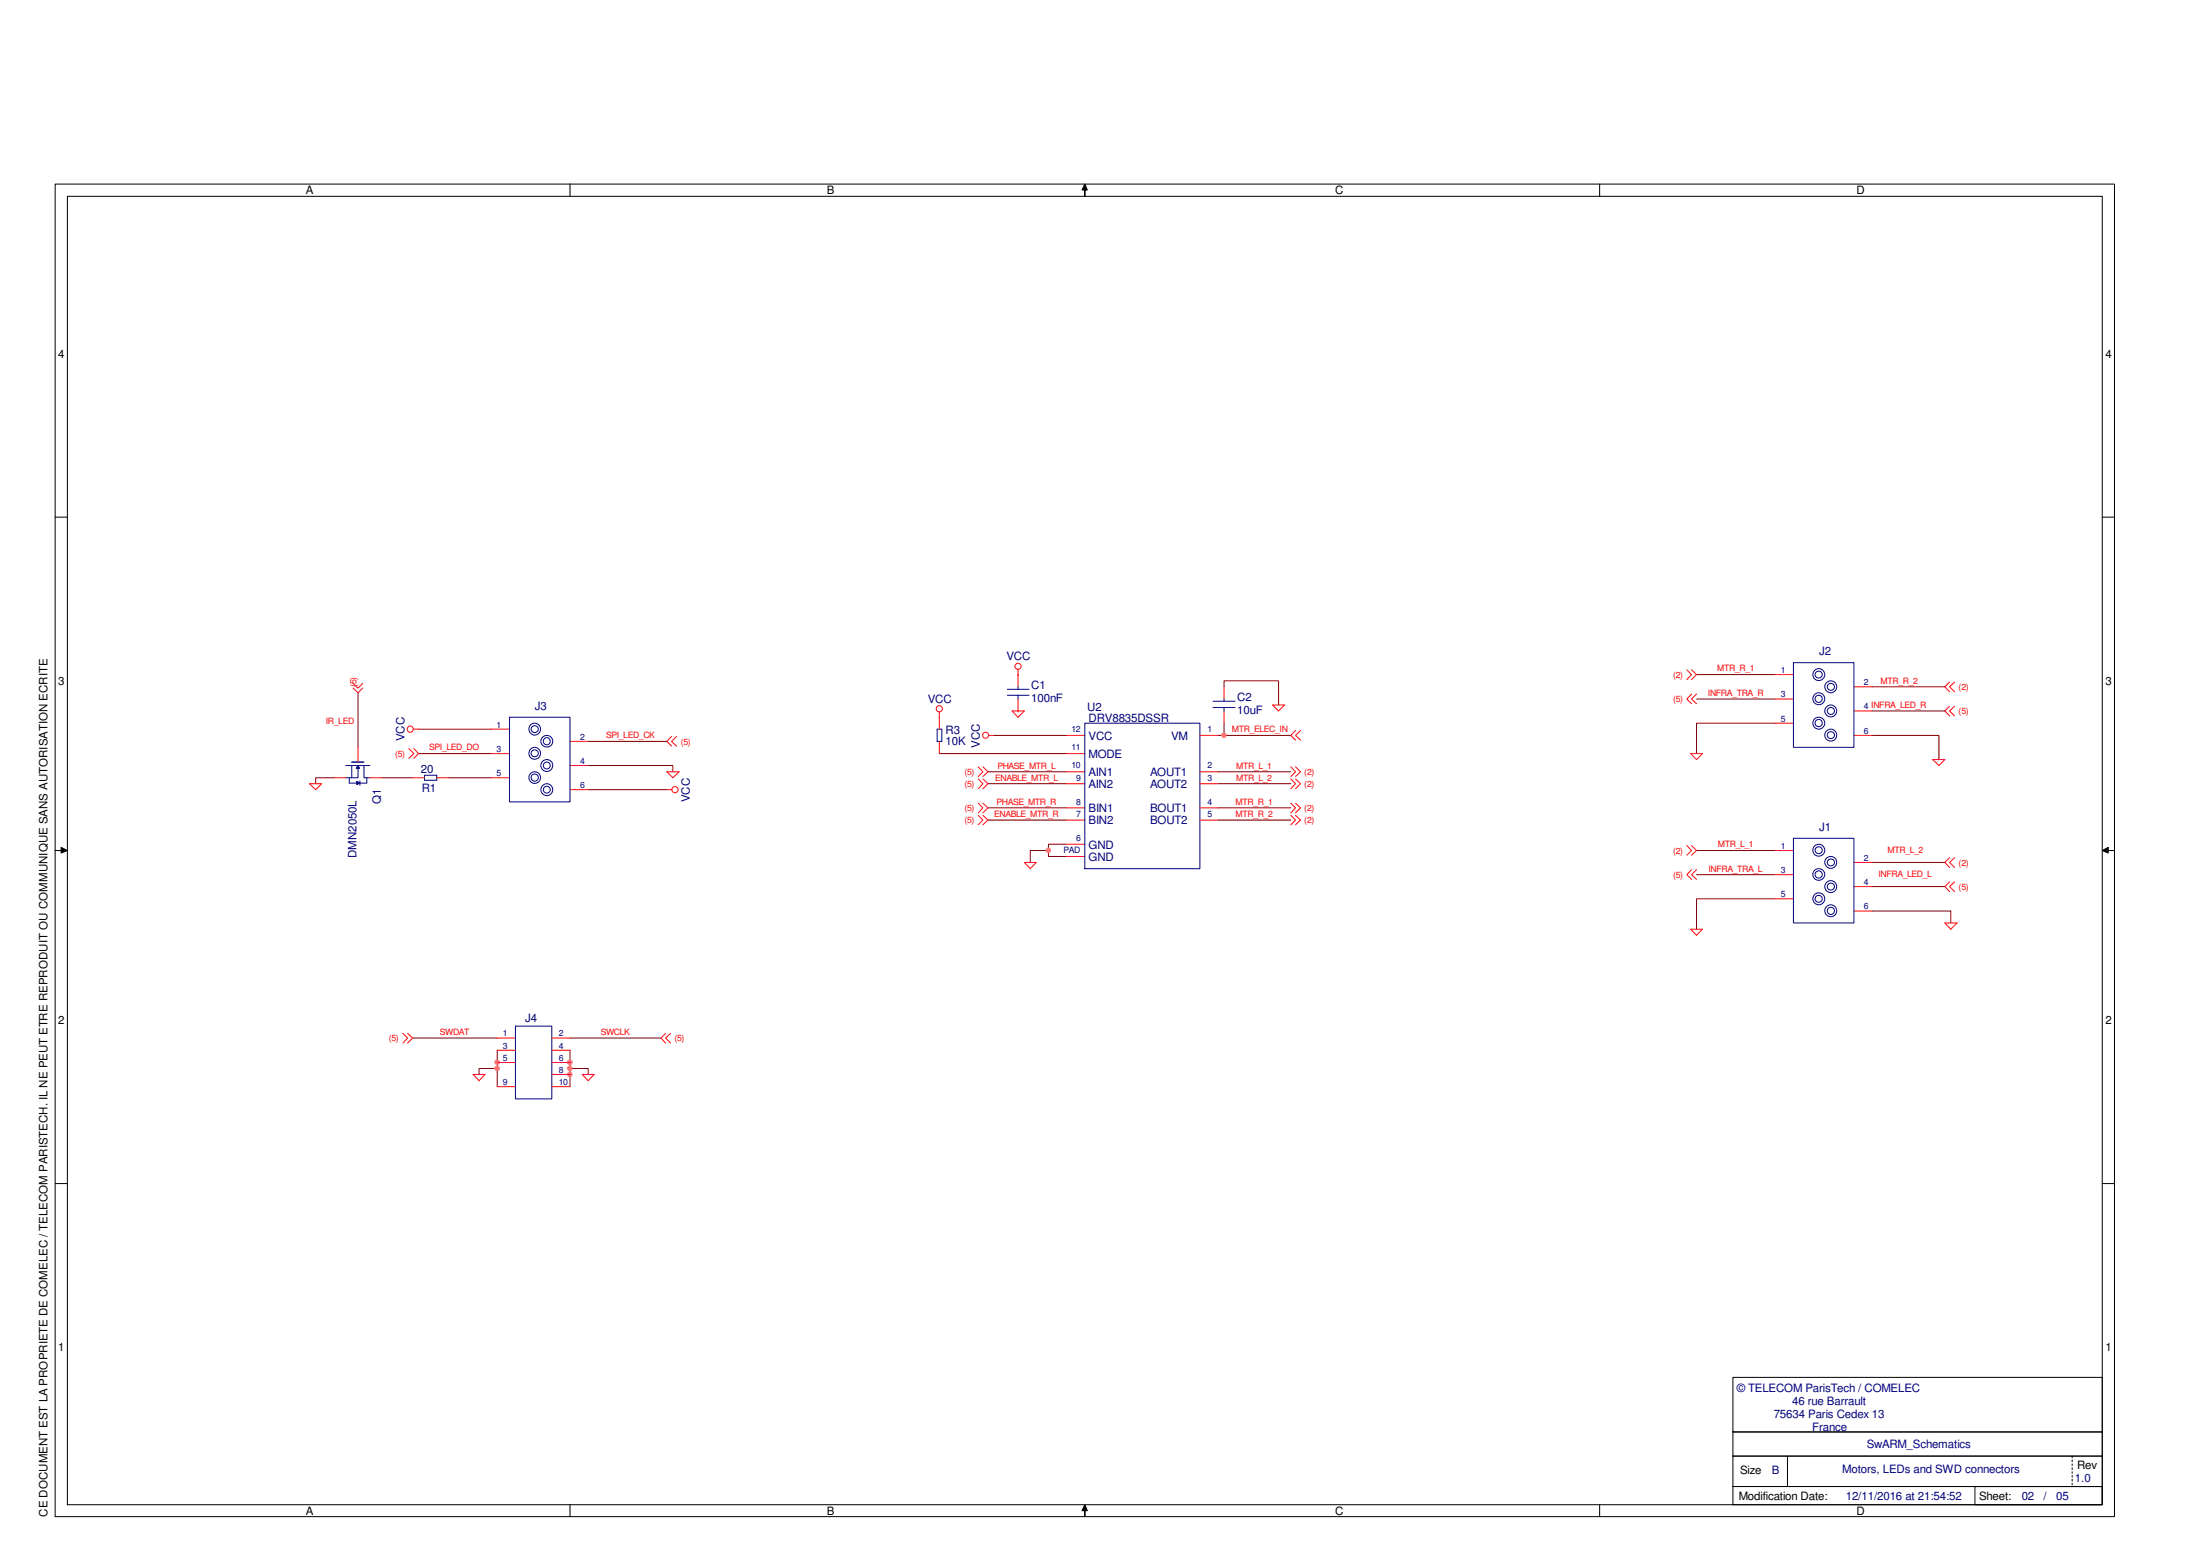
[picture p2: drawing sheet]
<svg xmlns="http://www.w3.org/2000/svg" width="297mm" height="210mm" viewBox="0 0 297 210" stroke-linecap="round" stroke-linejoin="round" font-family="sans-serif">
<path d="M134.2 99.3h9.8M239.7 97.6h-10.6v4.1M252.8 99.3h9v3.2M252.8 96h9.8M252.8 92.7h9.8M141.6 114.8h-2.5v1.6M144 114h-2.4v1.6h2.4M252.8 116.4h9.8M252.8 119.7h9.8M239.7 121.3h-10.6v4.1M252.8 123h10.6v1.6" fill="none" stroke="#800000" stroke-width=".14"/>
<circle cx="141.5" cy="114.8" r=".32" fill="#f0f"/>
<circle cx="141.5" cy="114.8" r=".32" fill="none" stroke="#f0f" stroke-width=".14"/>
<g fill="none" stroke="#800000" stroke-width=".14">
<path d="M56.5 98.4h9.8M126.8 96.8h.1M137.5 96h.1M137.5 91.1h.1M164.5 99.3h9.8M165.3 97.6v1.7M229.1 91.1h10.6M56.5 101.7h9.8M79.4 100.1h10.6M126.8 101.7h17.2M133.4 104.2h10.6M133.4 105.8h10.6"/>
<path d="M133.4 109.1h10.6M133.4 110.7h10.6M164.5 104.2h9.8M164.5 105.8h9.8M164.5 109.1h9.8M164.5 110.7h9.8M229.1 114.8h10.6"/>
</g>
<circle cx="165.3" cy="99.2" r=".31" fill="#f0f"/>
<circle cx="165.3" cy="99.2" r=".31" fill="none" stroke="#f0f" stroke-width=".14"/>
<path d="M165.3 92.7v-.8h7.3v3.3M229.1 94.4h10.6M229.1 118.1h10.6M77 141.8v4.9M77 145h.1" fill="none" stroke="#800000" stroke-width=".14"/>
<circle cx="76.9" cy="145" r=".31" fill="#f0f"/>
<circle cx="76.9" cy="145" r=".31" fill="none" stroke="#f0f" stroke-width=".14"/>
<path d="M77 143.4h.1" fill="none" stroke="#800000" stroke-width=".14"/>
<circle cx="76.9" cy="143.4" r=".32" fill="#f0f"/>
<circle cx="76.9" cy="143.4" r=".32" fill="none" stroke="#f0f" stroke-width=".14"/>
<path d="M77 144.2h2.4v.8" fill="none" stroke="#800000" stroke-width=".14"/>
<circle cx="76.9" cy="144.2" r=".32" fill="#f0f"/>
<circle cx="76.9" cy="144.2" r=".32" fill="none" stroke="#f0f" stroke-width=".14"/>
<path d="M67.1 141.8v4.9M67.1 143.4h.1" fill="none" stroke="#800000" stroke-width=".14"/>
<circle cx="67.1" cy="143.4" r=".31" fill="#f0f"/>
<circle cx="67.1" cy="143.4" r=".31" fill="none" stroke="#f0f" stroke-width=".14"/>
<path d="M67.1 144.2h-2.4v.8" fill="none" stroke="#800000" stroke-width=".14"/>
<circle cx="67.1" cy="144.2" r=".31" fill="#f0f"/>
<circle cx="67.1" cy="144.2" r=".31" fill="none" stroke="#f0f" stroke-width=".14"/>
<path d="M48.3 93.5v7.4M45.1 105h-2.5v.8M51.6 105h4.1M60.6 105h5.7M79.4 103.3h11.4v.9M79.4 106.6h10.6M55.7 140.1h11.4M77 140.1h12.2" fill="none" stroke="#800000" stroke-width=".14"/>
<g fill="none" stroke="#000" stroke-width=".14">
<path d="M7.4 24.8h278.1v179.9h-278.1zM9.1 26.5h274.7v176.6h-274.7zM77 24.8v1.7M146.5 24.8l.3 .9h-.3v.8v-.8h-.4zM216 24.8v1.7M7.4 69.8h1.7M283.8 69.8h1.7M7.4 114.8h.9v-.4l.8 .4-.8 .3v-.3zM283.8 114.8l.8-.4v.4h.9h-.9v.3zM7.4 159.8h1.7M283.8 159.8h1.7M234 185.9h49.8v7.4h-49.8z"/>
<path d="M234 193.3h49.8v3.3h-49.8zM234 196.6h49.8v4.1h-49.8zM241.3 196.6v4.1M279.8 196.6v.2M279.8 197.1v.2M279.8 197.6v.2M279.8 198.1v.3M279.8 198.7v.2M279.8 199.2v.2M279.8 199.7v.2M77 203.1v1.6M146.5 203.1l.3 .8h-.3v.8v-.8h-.4z"/>
<path d="M216 203.1v1.6M234 200.7h49.8v2.4h-49.8zM266.7 200.7h17.1v2.4h-17.1zM279.8 200.2v.2"/>
</g>
<g fill="#000">
<path d="M146.5 24.8l.3 .9h-.3v.8v-.8h-.4z" fill-rule="evenodd"/>
<path d="M7.4 114.8h.9v-.4l.8 .4-.8 .3v-.3z" fill-rule="evenodd"/>
<path d="M283.8 114.8l.8-.4v.4h.9h-.9v.3z" fill-rule="evenodd"/>
<path d="M146.5 203.1l.3 .8h-.3v.8v-.8h-.4z" fill-rule="evenodd"/>
</g>
<g fill="none" stroke="#f00" stroke-width=".14">
<path d="M55.8 98.4h.7M66.3 98.4h2.5M90.7 99.4l-.7 .7 .7 .6M91.4 99.4l-.7 .7 .7 .6M126.8 96.1v.7M133.5 99.3h.7M136.6 96h1.7l-.8 .8zM137.5 90.4v2.3M137.5 94.4v1.6M144 99.3h2.5M162 99.3h2.5M165.3 92.7v1.7"/>
<path d="M165.3 96v1.6M171.8 95.2h1.6l-.8 .8zM174.9 98.6l-.6 .7 .6 .6M175.6 98.6l-.7 .7 .7 .6M227.7 90.4l.7 .7-.7 .6M228.4 90.4l.7 .7-.7 .6M228.4 93.7l-.7 .7 .7 .6M229.1 93.7l-.7 .7 .7 .6M239.7 91.1h2.4M239.7 94.4h2.4M239.7 97.6h2.4M250.3 92.7h2.5"/>
<path d="M250.3 96h2.5M250.3 99.3h2.5M263.2 92.1l-.6 .6 .6 .7M263.2 95.3l-.6 .7 .6 .6M263.9 92.1l-.7 .6 .7 .7M263.9 95.3l-.7 .7 .7 .6M55.2 101l.7 .7-.7 .7M55.9 101l.6 .7-.6 .7M66.3 101.7h2.5M66.3 105h2.5M77 100.1h2.4M77 103.3h2.4"/>
<path d="M77 106.6h2.4M132.1 103.5l.6 .7-.6 .6M132.1 105.2l.6 .6-.6 .7M132.1 108.4l.6 .7-.6 .6M132.1 110.1l.6 .6-.6 .6M132.7 103.5l.7 .7-.7 .6M132.7 105.2l.7 .6-.7 .7M132.7 108.4l.7 .7-.7 .6M132.7 110.1l.7 .6-.7 .6M138.3 116.4h1.6l-.8 .9zM144 101.7h2.5M144 114h2.5"/>
<path d="M144 115.6h2.5M144 104.2h2.5M144 105.8h2.5M144 109.1h2.5M144 110.7h2.5M162 104.2h2.5M162 105.8h2.5M162 109.1h2.5M162 110.7h2.5M174.3 103.5l.6 .7-.6 .6M174.3 105.2l.6 .6-.6 .7M174.3 108.4l.6 .7-.6 .6"/>
<path d="M174.3 110.1l.6 .6-.6 .6M174.9 103.5l.7 .7-.7 .6M174.9 105.2l.7 .6-.7 .7M174.9 108.4l.7 .7-.7 .6M174.9 110.1l.7 .6-.7 .6M227.7 114.1l.7 .7-.7 .6M228.3 101.7h1.6l-.8 .8zM228.4 114.1l.7 .7-.7 .6M228.4 117.4l-.7 .7 .7 .6M229.1 117.4l-.7 .7 .7 .6M239.7 114.8h2.4M239.7 118.1h2.4"/>
<path d="M250.3 116.4h2.5M250.3 119.7h2.5M260.9 102.5h1.7l-.8 .8zM263.2 115.8l-.6 .6 .6 .7M263.2 119l-.6 .7 .6 .7M263.9 115.8l-.7 .6 .7 .7M263.9 119l-.7 .7 .7 .7M228.3 125.4h1.6l-.8 .8zM239.7 121.3h2.4M250.3 123h2.5M262.6 124.6h1.6l-.8 .8zM63.9 145h1.6l-.8 .9z"/>
<path d="M67.1 140.1h2.5M67.1 141.8h2.5M67.1 143.4h2.5M67.1 146.7h2.5M74.5 140.1h2.5M74.5 141.8h2.5M74.5 143.4h2.5M74.5 146.7h2.5M74.5 145h2.5M78.6 145h1.6l-.8 .9z"/>
<circle cx="55.4" cy="98.4" r=".41"/>
<circle cx="126.8" cy="95.7" r=".42"/>
<circle cx="133.1" cy="99.2" r=".41"/>
<circle cx="137.5" cy="89.9" r=".41"/>
</g>
<g fill="none" stroke="#000080" stroke-width=".14">
<path d="M68.8 96.8h8.2v11.4h-8.2zM136 93h2.9M136 93.9h2.9M137.5 92.7v.3M137.5 93.9v.5M146.5 97.6h15.5v19.7h-15.5zM163.8 94.7h2.9M163.8 95.5h2.9M165.3 94.4v.3M165.3 95.5v.5M242.1 89.5h8.2v11.4h-8.2zM46.7 103.3h3.2"/>
<path d="M47.5 103.3v1.7h-.8M48.3 103.3v1.7h-.8M49.1 103.3v1.7h.8M242.1 113.2h8.2v11.4h-8.2zM69.6 138.5h4.9v9.8h-4.9z"/>
<circle cx="72.2" cy="98.4" r=".79"/>
<circle cx="72.2" cy="98.4" r=".48"/>
<circle cx="245.6" cy="97.6" r=".49"/>
<circle cx="245.6" cy="94.3" r=".48"/>
<circle cx="245.6" cy="91.1" r=".48"/>
<circle cx="245.6" cy="91.1" r=".81"/>
<circle cx="245.6" cy="94.3" r=".81"/>
<circle cx="245.6" cy="97.6" r=".81"/>
<circle cx="247.2" cy="99.2" r=".8"/>
<circle cx="247.2" cy="92.7" r=".8"/>
<circle cx="247.2" cy="96" r=".8"/>
<circle cx="247.2" cy="92.7" r=".48"/>
<circle cx="247.2" cy="96" r=".48"/>
<circle cx="247.2" cy="99.2" r=".48"/>
<circle cx="72.2" cy="101.7" r=".8"/>
<circle cx="72.2" cy="105" r=".79"/>
<circle cx="72.2" cy="105" r=".49"/>
<circle cx="72.2" cy="101.7" r=".48"/>
<circle cx="73.8" cy="100.1" r=".48"/>
<circle cx="73.8" cy="103.3" r=".46"/>
<circle cx="73.8" cy="106.6" r=".46"/>
<circle cx="73.8" cy="103.3" r=".8"/>
<circle cx="73.8" cy="106.6" r=".8"/>
<circle cx="73.8" cy="100.1" r=".79"/>
<circle cx="245.6" cy="118" r=".49"/>
<circle cx="245.6" cy="114.8" r=".48"/>
<circle cx="245.6" cy="114.8" r=".81"/>
<circle cx="245.6" cy="118.1" r=".8"/>
<circle cx="247.2" cy="119.7" r=".8"/>
<circle cx="247.2" cy="116.4" r=".8"/>
<circle cx="247.2" cy="119.7" r=".48"/>
<circle cx="247.2" cy="116.4" r=".48"/>
<circle cx="245.6" cy="121.3" r=".48"/>
<circle cx="245.6" cy="121.3" r=".81"/>
<circle cx="247.2" cy="122.9" r=".8"/>
<circle cx="247.2" cy="123" r=".49"/>
</g>
<path d="M47.5 102.9h1.6" fill="none" stroke="#000080" stroke-width=".2"/>
<path d="M48.3 103.4h.1l.2 .3h-.5z" fill="#000080"/>
<path d="M47.2 105v.7M48.3 103.4h.1l.2 .3h-.5z" fill="none" stroke="#000080" stroke-width=".14"/>
<path d="M45.1 105h1.6M48.3 100.9v1.9M49.9 105h1.7" fill="none" stroke="#f00" stroke-width=".14"/>
<path d="M48.2 105.5l.3 .2-.3 .2z" fill="#000080"/>
<path d="M126.5 98.4h.7v1.7h-.7zM47.2 105.7h1M48.2 105.5l.3 .2-.3 .2zM48.5 105.7h1M48.6 105.4v.6M49.5 105v.7M57.3 104.6h1.7v.7h-1.7z" fill="none" stroke="#000080" stroke-width=".14"/>
<g fill="none" stroke="#f00" stroke-width=".14">
<path d="M47.7 92.2l.6 .7 .7-.7M47.7 92.9l.6 .6 .7-.6M126.8 96.8v1.6M41.8 105.8h1.6l-.8 .8zM55.7 105h1.6M59 105h1.6M90 104.2h1.7l-.9 .8zM90 106.6h.7M126.8 100.1v1.6M54.4 139.5l.6 .6-.6 .7M55 139.5l.7 .6-.7 .7M89.9 139.5l-.7 .6 .7 .7"/>
<path d="M90.5 139.5l-.6 .6 .6 .7"/>
<circle cx="91.1" cy="106.6" r=".42"/>
</g>
<g font-size="1.6">
<text x="41.3" y="26.2">A</text>
<text x="111.6" y="26.2">B</text>
<text x="180.3" y="26.2">C</text>
<text x="250.7" y="26.2">D</text>
<text x="7.9" y="48.3">4</text>
<text x="284.3" y="48.3">4</text>
<text x="7.9" y="92.5">3</text>
<text x="284.3" y="92.5">3</text>
<text x="7.9" y="138.3">2</text>
<text x="284.3" y="138.3">2</text>
<text x="7.9" y="182.4">1</text>
<text x="284.3" y="182.4">1</text>
<text x="234.8" y="202.5">Modification Date:</text>
<text x="234.9" y="199">Size</text>
<text x="267.2" y="202.4">Sheet:</text>
<text x="280.5" y="198.3">Rev</text>
<text x="6.4" y="204.8" transform="rotate(-90 6.4 204.8)">CE DOCUMENT EST LA PROPRIETE DE COMELEC / TELECOM PARISTECH. IL NE PEUT ETRE REPRODUIT OU COMMUNIQUE SANS AUTORISATION ECRITE</text>
<text x="41.3" y="204.5">A</text>
<text x="111.6" y="204.5">B</text>
<text x="180.3" y="204.5">C</text>
<text x="250.7" y="204.5">D</text>
</g>
<g font-size="1.6" fill="#000080">
<text x="135.9" y="89.1">VCC</text>
<text x="245.6" y="88.5">J2</text>
<text x="72.2" y="95.8">J3</text>
<text x="125.3" y="94.9">VCC</text>
<text x="139.2" y="93">C1</text>
<text x="139.2" y="94.8">100nF</text>
<text x="146.8" y="95.9">U2</text>
<text x="167" y="94.6">C2</text>
<text x="54.6" y="100.1" transform="rotate(-90 54.6 100.1)">VCC</text>
<text x="127.7" y="99">R3</text>
<text x="127.7" y="100.6">10K</text>
<text x="132.3" y="100.9" transform="rotate(-90 132.3 100.9)">VCC</text>
<text x="147" y="97.5">DRV8835DSSR</text>
<text x="147" y="99.8">VCC</text>
<text x="158.1" y="99.8">VM</text>
<text x="167" y="96.4">10uF</text>
<text x="56.8" y="104.4">20</text>
<text x="56.9" y="106.9">R1</text>
<text x="147" y="106.4">AIN2</text>
<text x="147" y="104.7">AIN1</text>
<text x="147" y="102.3">MODE</text>
<text x="155.3" y="104.7">AOUT1</text>
<text x="155.3" y="106.4">AOUT2</text>
<text x="51.4" y="108.6" transform="rotate(-90 51.4 108.6)">Q1</text>
<text x="93.1" y="108.3" transform="rotate(-90 93.1 108.3)">VCC</text>
<text x="147" y="111.3">BIN2</text>
<text x="147" y="109.6">BIN1</text>
<text x="155.3" y="111.3">BOUT2</text>
<text x="155.3" y="109.6">BOUT1</text>
<text x="245.6" y="112.2">J1</text>
<text x="48.1" y="115.9" transform="rotate(-90 48.1 115.9)">DMN2050L</text>
<text x="147" y="114.6">GND</text>
<text x="147" y="116.2">GND</text>
<text x="70.9" y="137.9">J4</text>
<text x="234.5" y="188">© TELECOM ParisTech / COMELEC</text>
<text x="239.5" y="191.4">75634 Paris Cedex 13</text>
<text x="242" y="189.7">46 rue Barrault</text>
<text x="244.7" y="193.2">France</text>
<text x="252" y="195.4">SwARM_Schematics</text>
<text x="239.2" y="199">B</text>
<text x="248.7" y="198.8">Motors, LEDs and SWD connectors</text>
<text x="249.2" y="202.5">12/11/2016 at 21:54:52</text>
<text x="273" y="202.4">02</text>
<text x="275.9" y="202.4">/</text>
<text x="277.6" y="202.4">05</text>
<text x="280.2" y="200">1.0</text>
</g>
<g font-size="1.2" fill="#f00">
<text x="48.1" y="92.8" transform="rotate(-90 48.1 92.8)">(5)</text>
<text x="225.9" y="91.5">(2)</text>
<text x="225.9" y="94.8">(5)</text>
<text x="230.6" y="93.9">INFRA_TRA_R</text>
<text x="231.9" y="90.6">MTR_R_1</text>
<text x="253.9" y="92.3">MTR_R_2</text>
<text x="264.5" y="93.1">(2)</text>
<text x="44" y="97.7">IR_LED</text>
<text x="58" y="101.3">SPI_LED_DO</text>
<text x="81.8" y="99.6">SPI_LED_CK</text>
<text x="91.9" y="100.5">(5)</text>
<text x="166.3" y="98.8">MTR_ELEC_IN</text>
<text x="264.5" y="96.4">(5)</text>
<text x="53.3" y="102.2">(5)</text>
<text x="130.2" y="104.6">(5)</text>
<text x="130.2" y="106.2">(5)</text>
<text x="134.4" y="105.4">ENABLE_MTR_L</text>
<text x="134.7" y="103.8">PHASE_MTR_L</text>
<text x="166.9" y="105.4">MTR_L_2</text>
<text x="166.9" y="103.8">MTR_L_1</text>
<text x="176.1" y="104.6">(2)</text>
<text x="176.1" y="106.2">(2)</text>
<text x="130.2" y="109.5">(5)</text>
<text x="130.2" y="111.1">(5)</text>
<text x="134.2" y="110.3">ENABLE_MTR_R</text>
<text x="134.5" y="108.7">PHASE_MTR_R</text>
<text x="166.8" y="108.7">MTR_R_1</text>
<text x="166.8" y="110.3">MTR_R_2</text>
<text x="176.1" y="109.5">(2)</text>
<text x="176.1" y="111.1">(2)</text>
<text x="225.9" y="115.2">(2)</text>
<text x="225.9" y="118.5">(5)</text>
<text x="230.7" y="117.7">INFRA_TRA_L</text>
<text x="231.9" y="114.4">MTR_L_1</text>
<text x="253.6" y="118.4">INFRA_LED_L</text>
<text x="254.8" y="115.2">MTR_L_2</text>
<text x="264.5" y="116.8">(2)</text>
<text x="264.5" y="120.1">(5)</text>
<text x="52.5" y="140.5">(5)</text>
<text x="59.4" y="139.7">SWDAT</text>
<text x="81.1" y="139.7">SWCLK</text>
<text x="91.1" y="140.5">(5)</text>
</g>
<g font-size="1.2" fill="#000080">
<text x="240.5" y="90.8">1</text>
<text x="240.5" y="94.1">3</text>
<text x="251.7" y="92.5">2</text>
<text x="251.7" y="95.8">4 INFRA_LED_R</text>
<text x="67.1" y="101.5">3</text>
<text x="67.1" y="98.2">1</text>
<text x="78.3" y="99.9">2</text>
<text x="144.6" y="98.8">12</text>
<text x="144.6" y="101.3">11</text>
<text x="163" y="98.8">1</text>
<text x="240.5" y="97.4">5</text>
<text x="251.7" y="99">6</text>
<text x="67.1" y="104.7">5</text>
<text x="78.3" y="103.1">4</text>
<text x="78.3" y="106.4">6</text>
<text x="144.6" y="103.7">10</text>
<text x="145.3" y="105.4">9</text>
<text x="163" y="105.4">3</text>
<text x="163" y="103.7">2</text>
<text x="145.3" y="113.5">6</text>
<text x="145.3" y="110.3">7</text>
<text x="145.3" y="108.6">8</text>
<text x="163" y="110.3">5</text>
<text x="163" y="108.6">4</text>
<text x="143.6" y="115.2">PAD</text>
<text x="240.5" y="117.8">3</text>
<text x="240.5" y="114.6">1</text>
<text x="251.7" y="119.5">4</text>
<text x="251.7" y="116.2">2</text>
<text x="240.5" y="121.1">5</text>
<text x="251.7" y="122.7">6</text>
<text x="67.9" y="143.2">5</text>
<text x="67.9" y="141.6">3</text>
<text x="67.9" y="139.9">1</text>
<text x="75.4" y="143.2">6</text>
<text x="75.4" y="141.6">4</text>
<text x="75.4" y="139.9">2</text>
<text x="67.9" y="146.4">9</text>
<text x="75.4" y="146.4">10</text>
<text x="75.4" y="144.8">8</text>
</g>
</svg>
